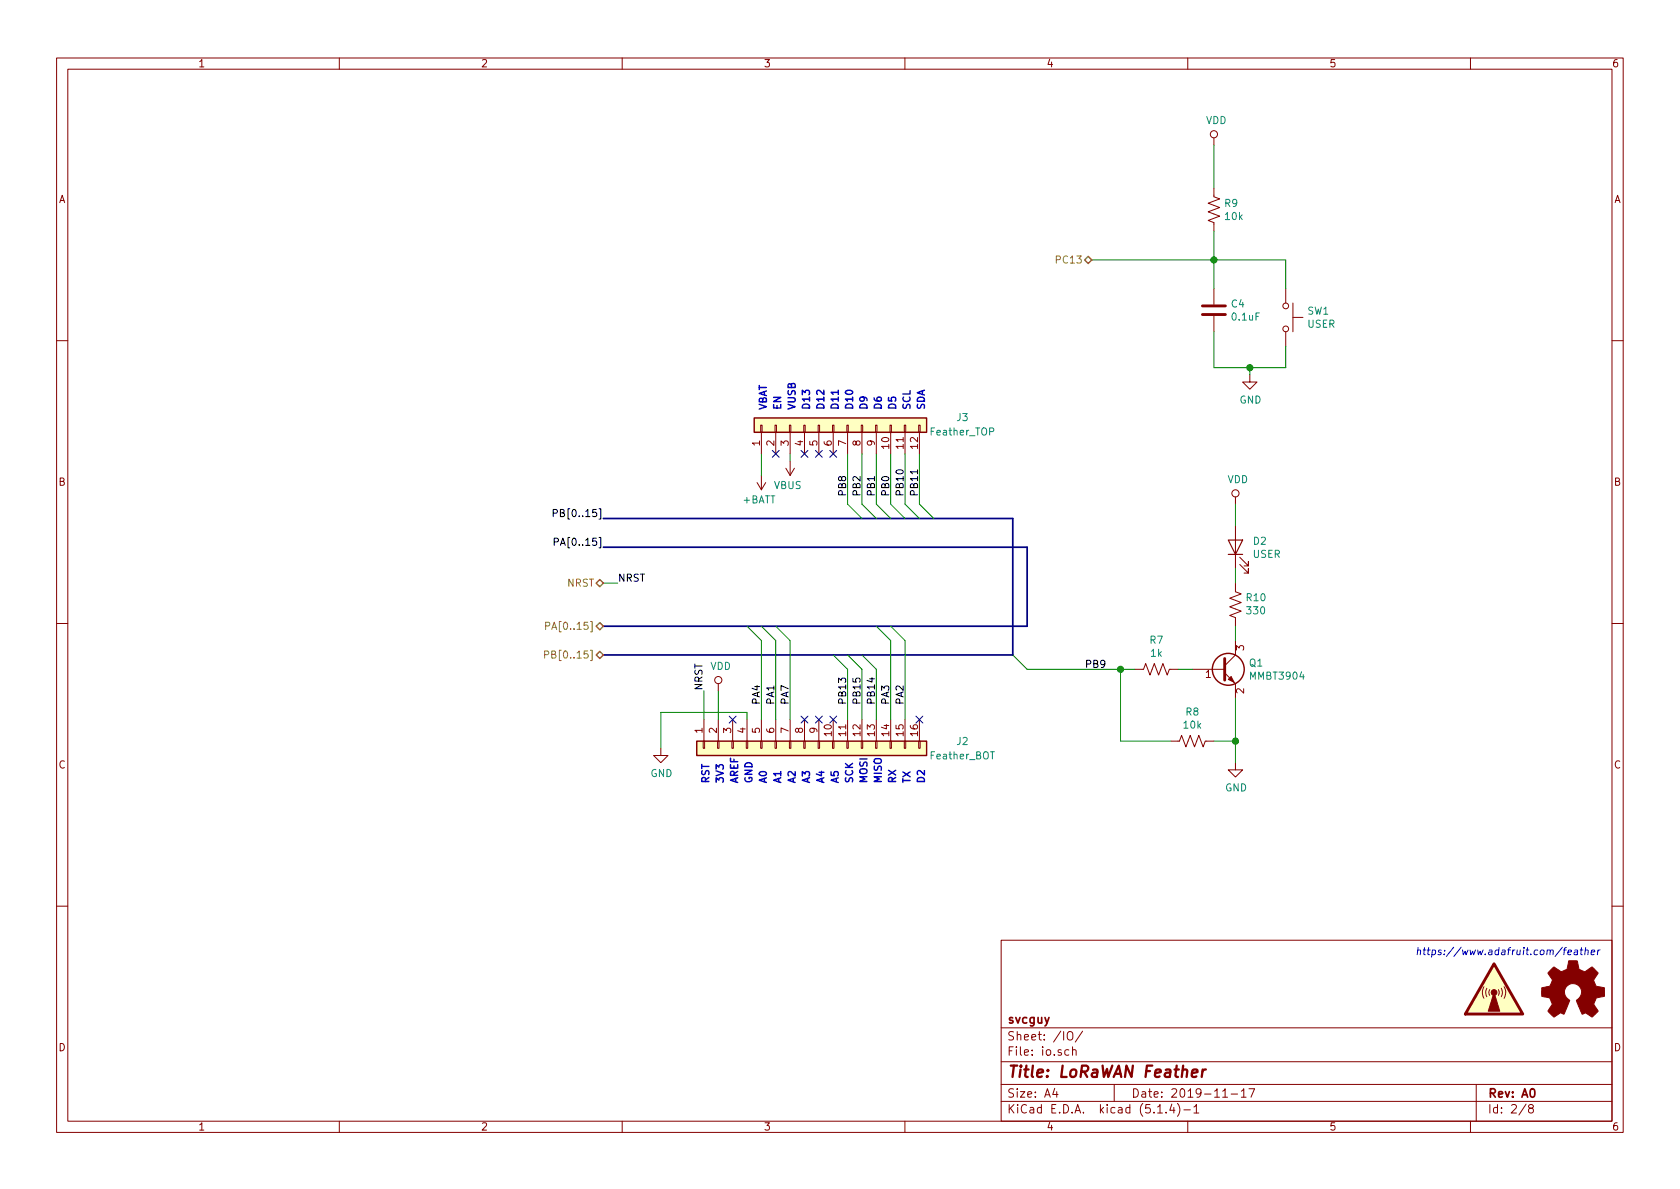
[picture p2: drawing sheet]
<svg xmlns="http://www.w3.org/2000/svg" width="297mm" height="210mm" viewBox="0 0 297 210" stroke-linecap="round" stroke-linejoin="round" font-family="sans-serif">
<g fill="none" stroke="#840000" stroke-width=".18">
<path d="M10 10.3h277v189.9h-277zM12 12.2h273v186.1h-273zM60 10.3v1.9M110 10.3v1.9M160 10.3v1.9M210 10.3v1.9M260 10.3v1.9M214.6 33.3v1.5l1 .4-2 .7 2 .8-2 .8 2 .7-2 .8 1 .4v1.5M214.6 24.4v1.2M214.6 51v2.8M214.6 55.9v2.8M227.3 51v2.6"/>
<path d="M227.3 58.7v2.5M228.6 56.1h1.8M228.6 53.6v5.1M10 60.2h2M134.5 75.2h.2v1.2h-.2zM134.6 76.4v3.9M137 75.2h.3v1.2h-.3zM137.2 76.4v3.9M139.6 75.2h.2v1.2h-.2zM139.7 76.4v3.9M142.1 75.2h.3v1.2h-.3zM142.2 76.4v3.9"/>
<path d="M144.7 75.2h.2v1.2h-.2zM144.8 76.4v3.9M147.2 75.2h.2v1.2h-.2zM147.3 76.4v3.9M149.7 75.2h.3v1.2h-.3zM149.9 76.4v3.9M152.3 75.2h.2v1.2h-.2zM152.4 76.4v3.9M154.8 75.2h.3v1.2h-.3zM154.9 76.4v3.9M157.4 75.2h.2v1.2h-.2zM157.5 76.4v3.9"/>
<path d="M159.9 75.2h.2v1.2h-.2zM160 76.4v3.9M162.4 75.2h.3v1.2h-.3zM162.6 76.4v3.9M221 66.3v1.3h1.2l-1.2 1.2-1.3-1.2h1.3M285 60.2h2M133.9 85.3l.7 1.3M134.6 84.1v2.5M135.4 85.3l-.8 1.3M138.9 82.8l.8 1.3M139.7 81.5v2.6M140.5 82.8l-.8 1.3"/>
<path d="M218.4 87.9v1.2M218.4 93v7.6M219.2 99.8l1.5 1.5v-.7v.7h-.7M219.2 98.5l1.5 1.6v-.8v.8h-.7M10 110.3h2M200.7 118.4h1.5l.4-1.1 .7 2.1 .8-2.1 .8 2.1 .7-2.1 .8 2.1 .4-1h1.5M210.8 118.4h5.7M216.5 119l1.9 1.9v2.5M218.4 103.1v1.5l1.1 .4-2.1 .8 2.1 .7-2.1 .8 2.1 .8-2.1 .7 1 .4v1.5M218.4 113.3v2.5l-1.9 1.9M285 110.3h2M116.8 132.3v1.3h1.3l-1.3 1.3-1.2-1.3h1.2"/>
<path d="M124.3 131.1h.3v1.2h-.3zM124.5 127.2v3.9M126.9 131.1h.2v1.2h-.2zM127 120.9v1.3M127 127.2v3.9M129.4 131.1h.3v1.2h-.3zM129.5 127.2v3.9M132 131.1h.2v1.2h-.2zM132.1 127.2v3.9M134.5 131.1h.2v1.2h-.2zM134.6 127.2v3.9M137 131.1h.3v1.2h-.3z"/>
<path d="M137.2 127.2v3.9M139.6 131.1h.2v1.2h-.2zM139.7 127.2v3.9M142.1 131.1h.3v1.2h-.3zM142.2 127.2v3.9M144.7 131.1h.2v1.2h-.2zM144.8 127.2v3.9M147.2 131.1h.2v1.2h-.2zM147.3 127.2v3.9M149.7 131.1h.3v1.2h-.3zM149.9 127.2v3.9M152.3 131.1h.2v1.2h-.2z"/>
<path d="M152.4 127.2v3.9M154.8 131.1h.3v1.2h-.3zM154.9 127.2v3.9M157.4 131.1h.2v1.2h-.2zM157.5 127.2v3.9M159.9 131.1h.2v1.2h-.2zM160 127.2v3.9M162.4 131.1h.3v1.2h-.3zM162.6 127.2v3.9M207 131.1h1.5l.4-1.1 .8 2.1 .7-2.1 .8 2.1 .8-2.1 .7 2.1 .4-1h1.5M218.4 134.9v1.2h1.3l-1.3 1.3-1.2-1.3h1.2M10 160.2h2"/>
<path d="M177 166.3h108v32h-108zM262.4 174.5l-.2 .5a1.88 1.88 0 0 0 .2 1.5M262.9 174.7l-.2 .7 .2 .9M263.4 175l-.2 .4 .2 .6M264.9 175l.2 .4-.2 .6M265.4 174.7l.2 .7-.2 .9M265.9 174.5l.1 .1a2.01 2.01 0 0 1-.1 1.9M285 160.2h2M60 198.3v1.9M110 198.3v1.9M160 198.3v1.9M177 194.8h108"/>
<path d="M177 191.8h108M177 187.8h108M177 181.8h108M186.5 192.5l-.4 1h1M186.8 193v1M188.8 182.6a.49 .49 0 0 1 .5-.2 .49 .49 0 0 1 .4 .5v.5a.5 .5 0 0 1-.5 .5 .5 .5 0 0 1-.5-.5zM189 185.7l-.4-.1-.3 .3v.6l.3 .1 .4-.1M189.6 185.7l.2-.1 .4 .1 .1 .9M189.6 185.1v1.5M191.4 182.3l-1.3 2M197 191.8v3M204.7 196.8h.8"/>
<path d="M206.2 196.7v.1M207.2 195.2l-.4 1.1h.9M207.5 195.8v1M208.2 195.1a1.71 1.71 0 0 1 0 2.3M209.3 196.3h1.2M210 198.3v1.9M211.1 195.8l.4-.5v1.5M211.1 196.8h.9M216.2 194h.8M217.7 193.5h1.1M219.5 193l.4-.5v1.5M219.5 194h.8"/>
<path d="M220.8 192.5h1l-.6 1.5M260 198.3v1.9M261 191.8v6.5M269.8 195.2l-1.2 2M270.6 196l-.3-.2v-.2l.3-.3h.2l.3 .3-.1 .2-.6 .2a.48 .48 0 0 0-.1 .7l.3 .1 .4-.1a.48 .48 0 0 0-.2-.7"/>
<circle cx="214.6" cy="23.7" r=".63"/>
<circle cx="227.3" cy="54.1" r=".51"/>
<circle cx="227.3" cy="58.2" r=".51"/>
<circle cx="218.4" cy="87.2" r=".63"/>
<circle cx="127" cy="120.3" r=".63"/>
</g>
<path d="M210.7 189.8l1-.2v-.4h-.8l-.2 1 .2 .2 .6-.1M212.6 189.1l-.1 1.3M213.2 189.1a.54 .54 0 0 0-.6 .4" fill="none" stroke="#840000" stroke-width=".41"/>
<path d="M212.6 55.6h4.1M212.6 54.1h4.1M216.5 116.5v3.8M264.2 170.4l5 8.9h-10.1z" fill="none" stroke="#840000" stroke-width=".51"/>
<g fill="none" stroke="#840000" stroke-width=".25">
<path d="M133.3 73.9h30.5v2.5h-30.5zM123.2 131.1h40.6v2.5h-40.6z"/>
<circle cx="217.2" cy="118.4" r="2.82"/>
</g>
<g fill="#840000" stroke="#840000" stroke-width=".18">
<path d="M217.2 120.1l.5-.5 .5 1z"/>
<path d="M274.2 171.5l.6-.5 .8 .6a.62 .62 0 0 0 1.1 0l.2-.1a1.62 1.62 0 0 0 .4-1.4l.1-.2h1.5l.1 .8a.74 .74 0 0 0 .7 .9l.5 .3 1.3-.9 1 1-.4 .7a.75 .75 0 0 0-.1 1.2l.2 .5 1.5 .3v1.5l-1.4 .2-.1 .2a1.23 1.23 0 0 0-.3 1.2l.7 1-.1 .1-1 1-.8-.6a.54 .54 0 0 0-.9 0l-1.1-2.3a2.33 2.33 0 0 0 .9-1.9 1.54 1.54 0 0 0-2.5-.8 1.54 1.54 0 0 0 .4 2.6l-1 2.4a.69 .69 0 0 0-1.1 .2l-.6 .4-1.1-1.1 .8-1.2-.3-.5a.71 .71 0 0 0-.9-.8l-.7-.2v-1.4l.4-.1a1.11 1.11 0 0 0 1.3-.7 .72 .72 0 0 0-.2-1.2l-.4-.6z"/>
<path d="M264.2 175.5l1 3.3h-2.1z"/>
<circle cx="264.2" cy="175.5" r=".51"/>
</g>
<path d="M217.2 95.5h2.5l-1.3 2.5zM217.2 98h2.5" fill="none" stroke="#840000" stroke-width=".2"/>
<g fill="#ffffc2" stroke="#ffffc2" stroke-width=".18">
<path d="M264.2 170.4l5 8.9h-10.1z"/>
<path d="M133.3 73.9h30.5v2.5h-30.5z"/>
<path d="M123.2 131.1h40.6v2.5h-40.6z"/>
</g>
<path d="M106.7 91.7h72.4v24.1h-72.4M106.7 96.8h74.9v13.9h-74.9" fill="none" stroke="#000084" stroke-width=".3"/>
<g fill="none" stroke="#008400" stroke-width=".18">
<path d="M214.6 25.6v7.7M193 46h34.3v5M214.6 40.9v10.1M214.6 58.7v6.3h12.7v-3.8M221 65v1.3M134.6 80.3v3.8M139.7 80.3v1.2M149.9 80.3v8.8l2.5 2.6M152.4 80.3v8.8l2.5 2.6M154.9 80.3v8.8l2.6 2.6M157.5 80.3v8.8l2.5 2.6M160 80.3v8.8l2.6 2.6"/>
<path d="M162.6 80.3v8.8l2.5 2.6M218.4 89.1v3.9M106.7 103.1h2.5M132.1 110.7l2.5 2.6v13.9M134.6 110.7l2.6 2.6v13.9M137.2 110.7l2.5 2.6v13.9M147.3 115.8l2.6 2.6v8.8M149.9 115.8l2.5 2.6v8.8M152.4 115.8l2.5 2.6v8.8M154.9 110.7l2.6 2.6v13.9M157.5 110.7l2.5 2.6v13.9M179.1 115.8l2.5 2.6h19.1"/>
<path d="M198.1 118.4v12.7h8.9M208.3 118.4h2.5M218.4 100.6v2.5M218.4 110.7v2.6M124.5 122.2v5M127 122.2v5M132.1 127.2v-1.2h-15.3v6.3M214.6 131.1h3.8M218.4 123.4v11.5"/>
</g>
<path d="M191.8 46l.6-.7 .6 .7-.6 .6zM105.4 115.8l.6-.6 .7 .6-.7 .7zM105.4 110.7l.6-.6 .7 .6-.7 .7zM105.4 103.1l.6-.6 .7 .6-.7 .7z" fill="none" stroke="#848400" stroke-width=".25"/>
<path d="M96.3 115.8l.6-.1 .1-.2v-.3l-.2-.1h-.5v1.3M96.5 110.7l.7-.1v-.4l-.7-.2v1.3" fill="none" stroke="#848400" stroke-width=".18"/>
<path d="M97.8 90.7h.6l.2-.2-.1-.3-.2-.1h-.5v1.3M98 95.8l.7-.1v-.4l-.7-.1v1.2M162.2 83.1v.7" fill="none" stroke="#000" stroke-width=".18"/>
<path d="M276.4 168h.5M277 167.6l-.4 .1-.1 1.1M277.2 168.4l.7-.1-.1-.3h-.5l-.1 .7 .1 .1h.4M278.4 168h.5v.8M278.9 168.3l-.5 .1-.1 .3 .1 .1h.5M279.4 168h.5M279.6 167.6l-.1 1.1v.1h.3M280.3 168.1l.2-.1h.3l-.1 .8M280.4 167.6l-.2 1.2M281.3 168.4l.7-.1-.1-.3h-.5l-.1 .7 .2 .1h.3M282.5 168l-.1 .8M282.9 168l-.4 .2" fill="none" stroke="#0000c2" stroke-width=".18"/>
<path d="M148.2 69v.7" fill="none" stroke="#0000c2" stroke-width=".25"/>
<g fill="#008400" stroke="#008400" stroke-width=".25">
<circle cx="221" cy="65" r=".51"/>
<circle cx="198.1" cy="118.4" r=".51"/>
<circle cx="214.6" cy="46" r=".51"/>
<circle cx="218.4" cy="131.1" r=".51"/>
</g>
<g fill="none" stroke="#000084" stroke-width=".18">
<path d="M136.6 79.6l1.2 1.3M137.8 79.6l-1.2 1.3M141.6 79.6l1.2 1.3M142.8 79.6l-1.2 1.3M144.2 79.6l1.2 1.3M145.4 79.6l-1.2 1.3M146.7 79.6l1.2 1.3M147.9 79.6l-1.2 1.3M128.9 126.6l1.2 1.3M130.1 126.6l-1.2 1.3M141.6 126.6l1.2 1.3M142.8 126.6l-1.2 1.3"/>
<path d="M144.2 126.6l1.2 1.3M145.4 126.6l-1.2 1.3M146.7 126.6l1.2 1.3M147.9 126.6l-1.2 1.3M162 126.6l1.2 1.3M163.2 126.6l-1.2 1.3"/>
</g>
<text font-size="2.8" fill="#840000" x="178" y="190.5">Title: LoRaWAN Feather</text>
<g font-size="2.1" fill="#840000">
<text x="178" y="184">Sheet: /IO/</text>
<text x="178" y="181">svcguy</text>
<text x="178" y="186.7">File: io.sch</text>
<text x="178" y="196.9">KiCad E.D.A. kicad (5.1.4)-1</text>
<text x="178" y="194.1">Size: A4</text>
<text x="200" y="194.1">Date: 2019-11-17</text>
<text x="263" y="194.1">Rev: A0</text>
<text x="263" y="196.9">Id: 2/8</text>
</g>
<g font-size="1.8" fill="#840000">
<text x="35" y="11.9">1</text>
<text x="85" y="11.9">2</text>
<text x="135" y="11.9">3</text>
<text x="185" y="11.9">4</text>
<text x="235" y="11.9">5</text>
<text x="285" y="11.9">6</text>
<text x="10.4" y="35.9">A</text>
<text x="285.4" y="35.9">A</text>
<text x="134.4" y="78.8" transform="rotate(-90 134.4 78.8)">1</text>
<text x="136.9" y="78.8" transform="rotate(-90 136.9 78.8)">2</text>
<text x="139.4" y="78.8" transform="rotate(-90 139.4 78.8)">3</text>
<text x="142" y="78.8" transform="rotate(-90 142 78.8)">4</text>
<text x="144.5" y="78.8" transform="rotate(-90 144.5 78.8)">5</text>
<text x="147.1" y="78.8" transform="rotate(-90 147.1 78.8)">6</text>
<text x="149.6" y="78.8" transform="rotate(-90 149.6 78.8)">7</text>
<text x="152.1" y="78.8" transform="rotate(-90 152.1 78.8)">8</text>
<text x="154.7" y="78.8" transform="rotate(-90 154.7 78.8)">9</text>
<text x="157.2" y="79.3" transform="rotate(-90 157.2 79.3)">10</text>
<text x="159.8" y="79.3" transform="rotate(-90 159.8 79.3)">11</text>
<text x="162.3" y="79.3" transform="rotate(-90 162.3 79.3)">12</text>
<text x="10.4" y="85.9">B</text>
<text x="285.4" y="85.9">B</text>
<text x="213.2" y="119.9">1</text>
<text x="220" y="115" transform="rotate(-90 220 115)">3</text>
<text x="220" y="122.7" transform="rotate(-90 220 122.7)">2</text>
<text x="124.2" y="129.6" transform="rotate(-90 124.2 129.6)">1</text>
<text x="126.7" y="129.6" transform="rotate(-90 126.7 129.6)">2</text>
<text x="129.3" y="129.6" transform="rotate(-90 129.3 129.6)">3</text>
<text x="131.8" y="129.6" transform="rotate(-90 131.8 129.6)">4</text>
<text x="134.4" y="129.6" transform="rotate(-90 134.4 129.6)">5</text>
<text x="136.9" y="129.6" transform="rotate(-90 136.9 129.6)">6</text>
<text x="139.4" y="129.6" transform="rotate(-90 139.4 129.6)">7</text>
<text x="142" y="129.6" transform="rotate(-90 142 129.6)">8</text>
<text x="144.5" y="129.6" transform="rotate(-90 144.5 129.6)">9</text>
<text x="147.1" y="130.1" transform="rotate(-90 147.1 130.1)">10</text>
<text x="149.6" y="130.1" transform="rotate(-90 149.6 130.1)">11</text>
<text x="152.1" y="130.1" transform="rotate(-90 152.1 130.1)">12</text>
<text x="154.7" y="130.1" transform="rotate(-90 154.7 130.1)">13</text>
<text x="157.2" y="130.1" transform="rotate(-90 157.2 130.1)">14</text>
<text x="159.8" y="130.1" transform="rotate(-90 159.8 130.1)">15</text>
<text x="162.3" y="130.1" transform="rotate(-90 162.3 130.1)">16</text>
<text x="10.4" y="135.9">C</text>
<text x="285.4" y="135.9">C</text>
<text x="10.4" y="185.9">D</text>
<text x="285.4" y="185.9">D</text>
<text x="35" y="199.9">1</text>
<text x="85" y="199.9">2</text>
<text x="135" y="199.9">3</text>
<text x="185" y="199.9">4</text>
<text x="235" y="199.9">5</text>
<text x="285" y="199.9">6</text>
</g>
<g font-size="1.8" fill="#008484">
<text x="213.2" y="21.9">VDD</text>
<text x="216.6" y="36.6">R9</text>
<text x="216.7" y="38.9">10k</text>
<text x="217.8" y="54.4">C4</text>
<text x="217.9" y="56.7">0.1uF</text>
<text x="231.2" y="55.6">SW1</text>
<text x="231.2" y="58">USER</text>
<text x="219.2" y="71.4">GND</text>
<text x="164.7" y="77">Feather_TOP</text>
<text x="169.2" y="74.5">J3</text>
<text x="131.3" y="89">+BATT</text>
<text x="136.9" y="86.5">VBUS</text>
<text x="217" y="85.4">VDD</text>
<text x="221.5" y="98.6">USER</text>
<text x="221.6" y="96.3">D2</text>
<text x="220.4" y="106.3">R10</text>
<text x="203.4" y="113.8">R7</text>
<text x="220.6" y="108.6">330</text>
<text x="125.6" y="118.5">VDD</text>
<text x="203.5" y="116.1">1k</text>
<text x="220.9" y="117.9">Q1</text>
<text x="221.2" y="120.2">MMBT3904</text>
<text x="169.2" y="131.7">J2</text>
<text x="209.3" y="128.8">10k</text>
<text x="209.7" y="126.5">R8</text>
<text x="115" y="137.4">GND</text>
<text x="164.6" y="134.3">Feather_BOT</text>
<text x="216.6" y="139.9">GND</text>
</g>
<g font-size="1.8" fill="#848400">
<text x="187.1" y="46.6">PC13</text>
<text x="100.3" y="103.8">NRST</text>
<text x="97.6" y="111.4">PA[0..15]</text>
<text x="97.6" y="116.5">PB[0..15]</text>
</g>
<g font-size="1.8" fill="#0000c2">
<text x="135.6" y="72.6" transform="rotate(-90 135.6 72.6)">VBAT</text>
<text x="138.1" y="72.6" transform="rotate(-90 138.1 72.6)">EN</text>
<text x="140.7" y="72.6" transform="rotate(-90 140.7 72.6)">VUSB</text>
<text x="143.2" y="72.6" transform="rotate(-90 143.2 72.6)">D13</text>
<text x="145.7" y="72.6" transform="rotate(-90 145.7 72.6)">D12</text>
<text x="148.3" y="72.6" transform="rotate(-90 148.3 72.6)">D11</text>
<text x="150.8" y="72.6" transform="rotate(-90 150.8 72.6)">D10</text>
<text x="153.4" y="72.6" transform="rotate(-90 153.4 72.6)">D9</text>
<text x="155.9" y="72.6" transform="rotate(-90 155.9 72.6)">D6</text>
<text x="158.4" y="72.6" transform="rotate(-90 158.4 72.6)">D5</text>
<text x="161" y="72.6" transform="rotate(-90 161 72.6)">SCL</text>
<text x="163.5" y="72.6" transform="rotate(-90 163.5 72.6)">SDA</text>
<text x="125.4" y="138.7" transform="rotate(-90 125.4 138.7)">RST</text>
<text x="128" y="138.7" transform="rotate(-90 128 138.7)">3V3</text>
<text x="130.5" y="138.7" transform="rotate(-90 130.5 138.7)">AREF</text>
<text x="133" y="138.7" transform="rotate(-90 133 138.7)">GND</text>
<text x="135.6" y="138.7" transform="rotate(-90 135.6 138.7)">A0</text>
<text x="138.1" y="138.7" transform="rotate(-90 138.1 138.7)">A1</text>
<text x="140.7" y="138.7" transform="rotate(-90 140.7 138.7)">A2</text>
<text x="143.2" y="138.7" transform="rotate(-90 143.2 138.7)">A3</text>
<text x="145.7" y="138.7" transform="rotate(-90 145.7 138.7)">A4</text>
<text x="148.3" y="138.7" transform="rotate(-90 148.3 138.7)">A5</text>
<text x="150.8" y="138.7" transform="rotate(-90 150.8 138.7)">SCK</text>
<text x="153.4" y="138.7" transform="rotate(-90 153.4 138.7)">MOSI</text>
<text x="155.9" y="138.7" transform="rotate(-90 155.9 138.7)">MISO</text>
<text x="158.4" y="138.7" transform="rotate(-90 158.4 138.7)">RX</text>
<text x="161" y="138.7" transform="rotate(-90 161 138.7)">TX</text>
<text x="163.5" y="138.7" transform="rotate(-90 163.5 138.7)">D2</text>
<text x="250.2" y="168.9">https://www.adafruit.com/feather</text>
</g>
<g font-size="1.8">
<text x="149.6" y="87.9" transform="rotate(-90 149.6 87.9)">PB8</text>
<text x="152.1" y="87.9" transform="rotate(-90 152.1 87.9)">PB2</text>
<text x="154.7" y="87.9" transform="rotate(-90 154.7 87.9)">PB1</text>
<text x="157.2" y="87.9" transform="rotate(-90 157.2 87.9)">PB0</text>
<text x="159.8" y="87.9" transform="rotate(-90 159.8 87.9)">PB10</text>
<text x="162.3" y="87.9" transform="rotate(-90 162.3 87.9)">PB11</text>
<text x="99.1" y="91.4">PB[0..15]</text>
<text x="99.1" y="96.5">PA[0..15]</text>
<text x="109.2" y="102.9">NRST</text>
<text x="191.8" y="118.1">PB9</text>
<text x="124.2" y="122.2" transform="rotate(-90 124.2 122.2)">NRST</text>
<text x="134.4" y="124.7" transform="rotate(-90 134.4 124.7)">PA4</text>
<text x="136.9" y="124.7" transform="rotate(-90 136.9 124.7)">PA1</text>
<text x="139.4" y="124.7" transform="rotate(-90 139.4 124.7)">PA7</text>
<text x="149.6" y="124.7" transform="rotate(-90 149.6 124.7)">PB13</text>
<text x="152.1" y="124.7" transform="rotate(-90 152.1 124.7)">PB15</text>
<text x="154.7" y="124.7" transform="rotate(-90 154.7 124.7)">PB14</text>
<text x="157.2" y="124.7" transform="rotate(-90 157.2 124.7)">PA3</text>
<text x="159.8" y="124.7" transform="rotate(-90 159.8 124.7)">PA2</text>
</g>
</svg>
